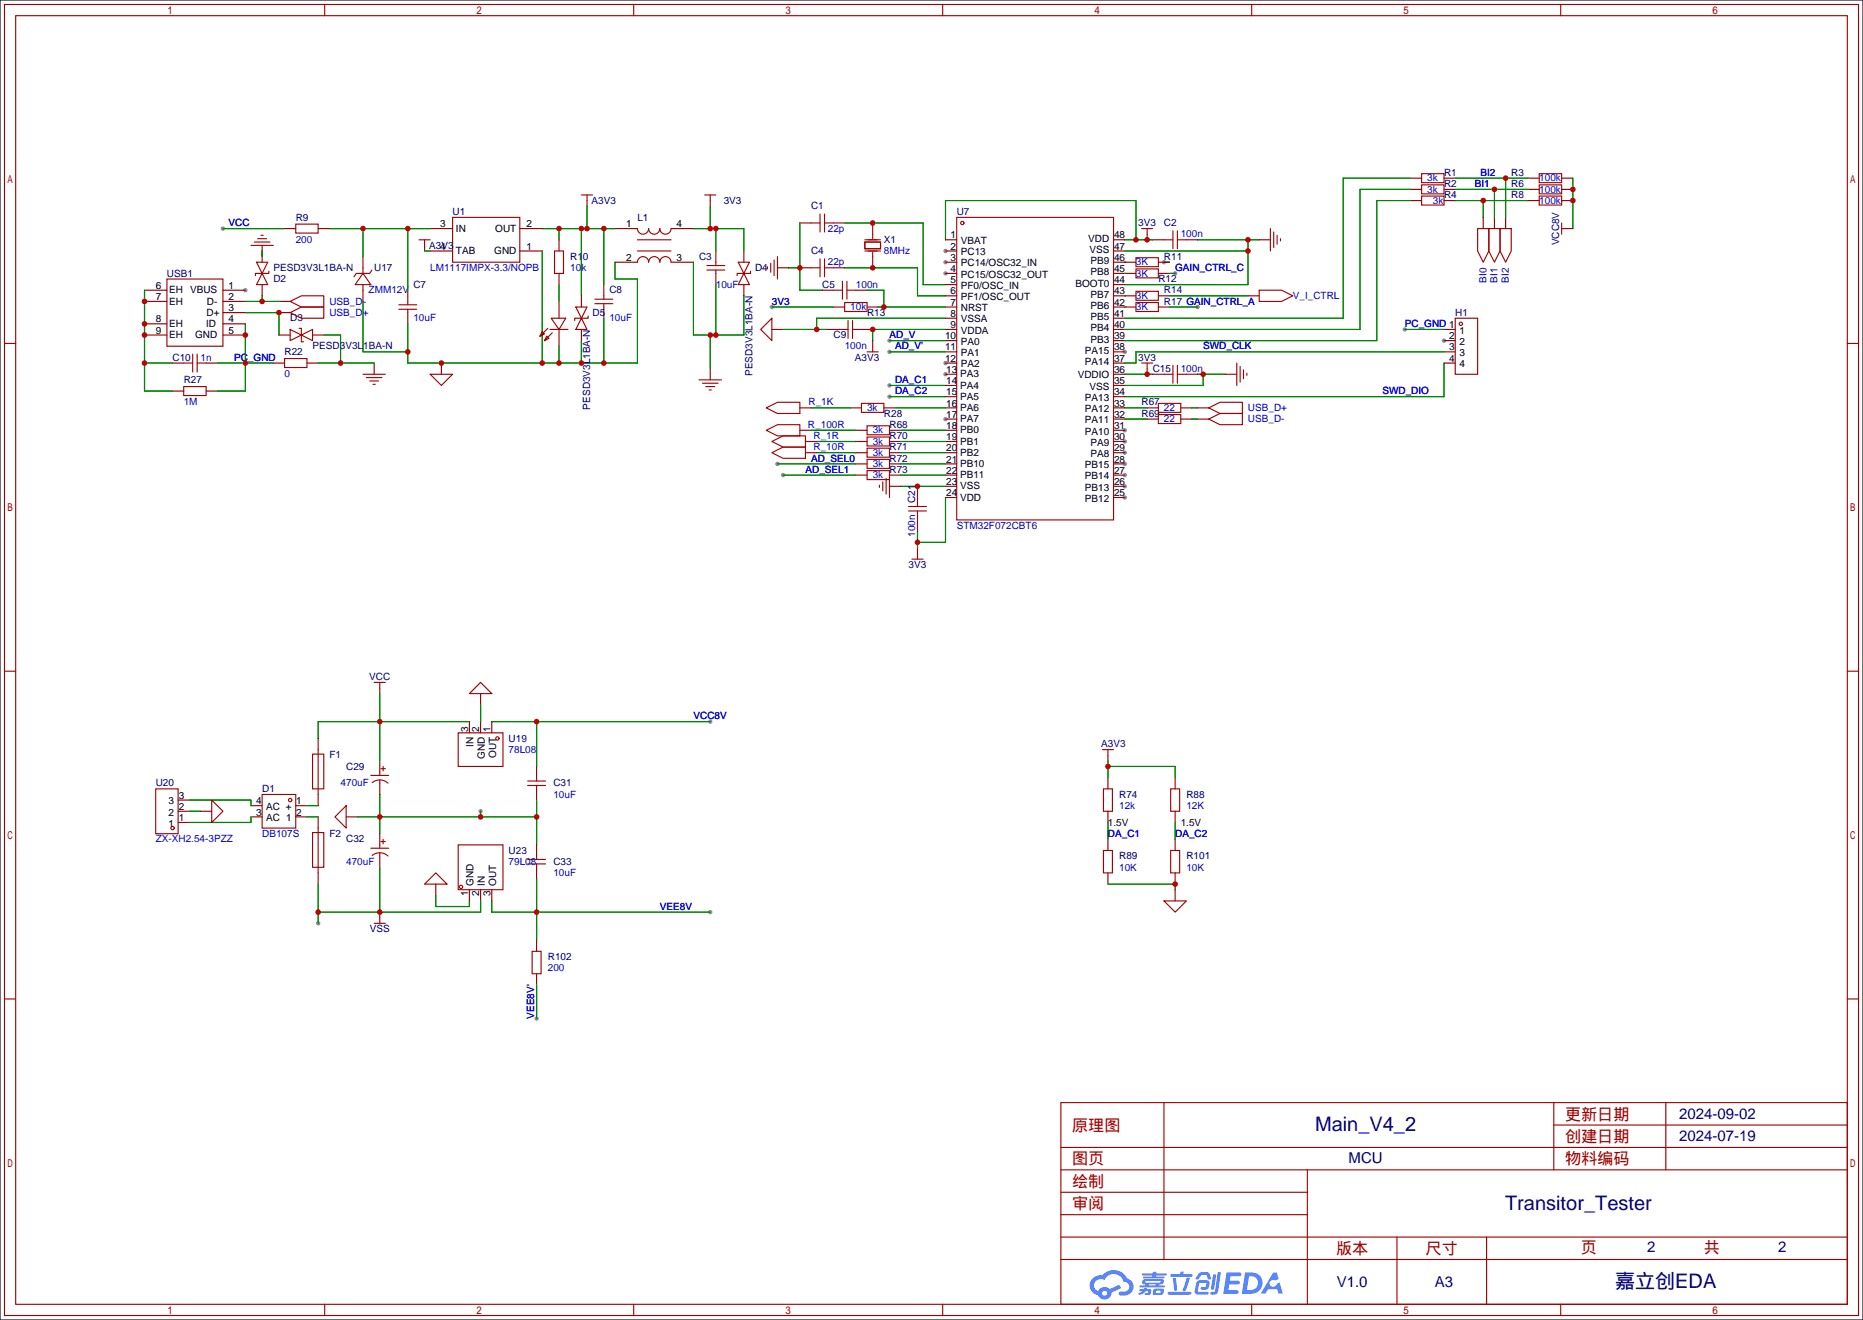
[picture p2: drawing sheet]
<svg xmlns="http://www.w3.org/2000/svg" width="422mm" height="299mm" viewBox="0 0 422 299" stroke-linecap="round" stroke-linejoin="round" font-family="sans-serif">
<path d="M0 0h422.4v299.2h-422.4z" fill="#fff" stroke="#000" stroke-width=".25"/>
<g fill="#999">
<circle cx="55.6" cy="65.8" r=".51"/>
<circle cx="214.4" cy="56.9" r=".51"/>
<circle cx="214.4" cy="59.4" r=".51"/>
<circle cx="214.4" cy="62" r=".51"/>
<circle cx="214.4" cy="82.3" r=".51"/>
<circle cx="214.4" cy="84.8" r=".51"/>
<circle cx="214.4" cy="95" r=".51"/>
<circle cx="255" cy="112.8" r=".51"/>
<circle cx="255" cy="110.2" r=".51"/>
<circle cx="255" cy="107.7" r=".51"/>
<circle cx="255" cy="105.2" r=".51"/>
<circle cx="255" cy="102.6" r=".51"/>
<circle cx="255" cy="100.1" r=".51"/>
<circle cx="255" cy="97.5" r=".51"/>
<circle cx="255" cy="79.8" r=".51"/>
<circle cx="327.4" cy="77.2" r=".51"/>
<circle cx="318.5" cy="74.7" r=".51"/>
<circle cx="175" cy="69.6" r=".51"/>
<circle cx="201.7" cy="89.9" r=".51"/>
<circle cx="201.7" cy="87.4" r=".51"/>
<circle cx="109" cy="183.9" r=".51"/>
<circle cx="161" cy="206.8" r=".51"/>
<circle cx="161" cy="163.6" r=".51"/>
<circle cx="201.7" cy="77.2" r=".51"/>
<circle cx="50.5" cy="51.8" r=".51"/>
<circle cx="266.4" cy="62" r=".51"/>
<circle cx="271.5" cy="69.6" r=".51"/>
<circle cx="176.3" cy="105.2" r=".51"/>
<circle cx="177.5" cy="107.7" r=".51"/>
<circle cx="201.7" cy="79.8" r=".51"/>
<circle cx="263.9" cy="59.4" r=".51"/>
<circle cx="72.1" cy="209.3" r=".51"/>
<circle cx="121.7" cy="230.9" r=".51"/>
</g>
<g fill="none" stroke="#a10000" stroke-width=".25">
<path d="M1 1h420.4v297.2h-420.4zM3.6 3.6h415.2v292.1h-415.2zM73.6 1v2.6M143.7 1v2.6M213.7 1v2.6M283.8 1v2.6M353.9 1v2.6M1 77.9h2.6M418.8 77.9h2.6M1 152.1h2.6M418.8 152.1h2.6M1 226.4h2.6"/>
<path d="M418.8 226.4h2.6M240.5 249.9h178.3v45.8h-178.3zM263.9 249.9v35.6M352.3 249.9v15.3M352.3 255h66.5M377.7 249.9v15.3M240.5 270.3h55.9M240.5 265.2h178.3M240.5 275.3h55.9M240.5 260.1h178.3M296.4 265.2v30.5M73.6 295.7v2.5"/>
<path d="M143.7 295.7v2.5M213.7 295.7v2.5M240.5 285.5h178.3M240.5 280.4h178.3M283.8 295.7v2.5M316.7 280.4v15.3M337.1 280.4v15.3M353.9 295.7v2.5"/>
</g>
<g fill="#5487ff">
<path d="M278.1 288.4h2.7a.48 .48 0 0 1 .7 .4 .48 .48 0 0 1-.7 .5h-1.8l-.2 1h1.9a.43 .43 0 0 1 .4 .5 .43 .43 0 0 1-.5 .4h-1.9l-.2 1.2h1.7a.45 .45 0 0 1 .6 .2 .45 .45 0 0 1-.2 .6l-3.2 .1z"/>
<path d="M288.7 288.5h.8l.4 1.4-.7 .4a.84 .84 0 0 0-1.2 .2 .84 .84 0 0 0 .3 1.2 .84 .84 0 0 0 1.1-.4l.1-.3 .6-.3 .7 2.5h-.9l-.3-1h-2.1l-.6 1h-1.1z"/>
<path d="M275.1 288.9h.7l-.5 3.2a.36 .36 0 0 1-.4 .3 .36 .36 0 0 1-.3-.4z"/>
<path d="M276.1 288.4h.7l-.6 4.3a1.13 1.13 0 0 1-1.8 .6l.2-.4 .7-.1 .2-.2z"/>
<path d="M271.8 288.7l.6-.3 1-.1a.77 .77 0 0 1 .9 .6l.3 .9-.2 .2h-.5l-.3-.9-.2-.1h-1l-.7 1h-.6z"/>
<path d="M271.4 290.5l.5-.3h1.7a.81 .81 0 0 1 .7 .5 .81 .81 0 0 1-.2 .9 .81 .81 0 0 1-.9 .8h-.7a.32 .32 0 0 1-.3-.4 .32 .32 0 0 1 .4-.3h.7l.3-.9-1.7 .1-.3 1.9h2.2a.32 .32 0 0 1 .3 .4 .32 .32 0 0 1-.4 .3h-2.3l-.4-.4-.1-.5z"/>
<path d="M264.8 292.8h5a.33 .33 0 0 1 .4 .4 .33 .33 0 0 1-.4 .3h-4.9l-.1-.2z"/>
<path d="M269.1 289.6h.7l-.6 2.1a.98 .98 0 0 1-.8 1l-.3-.3z"/>
<path d="M265.9 289.7h.7l.3 2.6a.34 .34 0 0 1-.3 .3 .34 .34 0 0 1-.4-.2z"/>
<path d="M265.4 288.8h2.2l.2-.6h.6l-.1 .6h1.8a.32 .32 0 0 1 .3 .3 .32 .32 0 0 1-.4 .3h-4.5l-.1-.1z"/>
<path d="M258.4 292.2h.9l.1-.2h.7l-.1 .2h.9l.1 .2-.1 .9-1.3 .2v-.4h.6l.1-.4a.68 .68 0 0 0-.9 .4l-1.1 .5-.2-.5 1-.4h-.8z"/>
<path d="M259 288.6h2.4l.1-.3h.7l-.1 .3h2.2l.3 .3-.3 .2h-2.2l-.1 .3h1.8l.2 .2-.2 .2h-4.5l-.1-.4h2l.1-.3h-2.3l-.1-.1z"/>
<path d="M282.3 288.4l-.7 4.9h1.6a2.5 2.5 0 0 0 3.1-2.5 2.5 2.5 0 0 0-3.1-2.4zM283.2 289.3a1.65 1.65 0 0 1 2 1.7 1.65 1.65 0 0 1-2.2 1.4h-.3z"/>
<path d="M259.1 290.2l-.1 .7 .6 .2 .1 .3h-1.3l.1 .4h5.4l.2-.2-.2-.2h-1.2l.2-.3a.7 .7 0 0 0 .8-.2 .7 .7 0 0 0 0-.9h-4.1zM259.7 290.4l3.5 .1-.2 .3h-3.2zM260.4 291.1h1.7l-.2 .3h-1.4z"/>
<path d="M261.6 292.3a1.05 1.05 0 0 0-.1 1.2 2.91 2.91 0 0 0 2.2-.2 .98 .98 0 0 0 0-1.1l-1.6-.1zM262.2 292.6h.8l.1 .3-.2 .2h-.8z"/>
<path d="M247.8 289.7a2.23 2.23 0 0 0-.6 2.3 2.23 2.23 0 0 0 1.8 1.6 1.58 1.58 0 0 0 1.7 1 1.58 1.58 0 0 0 1.3-1.6l2.2-1-.5-.8-2.1 1a1.65 1.65 0 0 0-2.6 .5 1.47 1.47 0 0 1-.8-2.1 1.47 1.47 0 0 1 2.2-.4 2.3 2.3 0 0 1 2.3-1.4 2.3 2.3 0 0 1 2.1 1.8 1.12 1.12 0 0 1 1.3 1 1.12 1.12 0 0 1-1.2 1.2h-.7a.45 .45 0 0 0-.5 .3 .45 .45 0 0 0 .4 .6 2.21 2.21 0 0 0 2.2-.6 2.21 2.21 0 0 0 .5-2.3 2.13 2.13 0 0 0-1.3-1 3.3 3.3 0 0 0-5.5-.7l-1.2 .1zM249.9 293.2a.57 .57 0 0 1 1.1 0 .57 .57 0 0 1-1.1 0z"/>
</g>
<g fill="none" stroke="#a10000" stroke-width=".25">
<path d="M322.3 39.4h5.1v2h-5.1zM349 39.4h5.1v2h-5.1zM56.9 55.6h5.1M57.7 54.9h3.5M58.2 59.4h2.5l-1.3 2.6zM58.4 54.1h2.1M59.2 53.3h.5M67.1 50.8h5v2h-5zM95 54.4h2.5M96.3 54.4v1.2M102.6 49.3h15.3v10.1h-15.3zM125.7 56.9h2.1v5.1h-2.1z"/>
<path d="M131.8 44.2h2.6M133.1 44.2v1.3M144.5 51.8a1.27 1.27 0 0 0 1.3 1.3 1.27 1.27 0 0 0 1.3-1.3 1.27 1.27 0 0 0 1.2 1.3 1.27 1.27 0 0 0 1.3-1.3 1.27 1.27 0 0 0 1.3 1.3 1.27 1.27 0 0 0 1.2-1.3M144.5 59.4a1.27 1.27 0 0 1 1.3-1.2 1.27 1.27 0 0 1 1.3 1.2 1.27 1.27 0 0 1 1.2-1.2 1.27 1.27 0 0 1 1.3 1.2 1.27 1.27 0 0 1 1.3-1.2 1.27 1.27 0 0 1 1.2 1.2M144.5 54.4h7.6M144.5 56.9h7.6M159.8 44.2h2.5M161 44.2v1.3M162.3 59.4v.8M167.4 59.4h2.5l-1.2 2.6zM174.8 59.7v2M175.5 58.9v3.6"/>
<path d="M176.3 58.2v5M183.9 50.5h2M185.9 48.5v4.1M185.9 58.7v4M186.9 48.5v4.1M186.9 58.7v4M186.9 50.5h2.1M196.1 54.9h3.5v1.5h-3.5zM196.1 54.4h3.5M196.1 56.9h3.5M197.9 53.1v1M197.9 57.2v1"/>
<path d="M216.9 49.3h35.6v68.6h-35.6zM257.6 58.4h5v2.1h-5zM258.8 51.8h2.6M260.1 51.8v1.3M263.9 54.4h2M265.9 52.3v4.1M267 54.4h2M267 52.3v4.1M288 51.8v5.1M288.8 52.6v3.5M289.6 53.3v2.1M290.3 54.1v.5"/>
<path d="M322.3 41.9h5.1v2h-5.1zM322.3 44.5h5.1v2h-5.1zM335 51.8h2.6v5.1l-1.3 2.5-1.3-2.5zM337.6 51.8h2.5v5.1l-1.3 2.5-1.2-2.5zM340.1 51.8h2.5v5.1l-1.2 2.5-1.3-2.5zM349 41.9h5.1v2h-5.1zM349 44.5h5.1v2h-5.1zM354.1 51.8h1.2M354.1 50.5v2.6M37.8 63.2h12.7v15.3h-12.7zM59.4 62l1.3 2.5h-2.5zM61 61.5v.5h-3.1v.5"/>
<path d="M65.8 68.3l2.5-1.2h5.1v2.5h-5.1zM65.8 74.7l2.5 1.2-2.5 1.3zM65.8 70.9l2.5-1.3h5.1v2.5h-5.1zM67.8 74.4h.5v3.1h.5M68.3 75.9l2.6-1.2v2.5zM82.3 62l1.8 2.5h-3.6zM82.3 60.7v1.3M82.3 64.5v1.3M84.3 61.2l-.5 .8h-3l-.5 .7M90.4 70.1h4.1M90.4 69.1h4.1M92.5 68.3v.8"/>
<path d="M92.5 70.1v.8M122.9 75.2l.5 .5-1 .5zM124 76.2l.5 .5-1.1 .5zM124.2 74.4l-1.8 1.8M124.7 74.7h4.1M125 72.1h3.3l-1.6 2.6zM125.2 75.4l-1.8 1.8M130.6 69.6h2.5l-1.3 2.5zM131.8 72.1l1.3 2.6h-2.5zM133.3 71.6v.5h-3v.5M134.9 68.8h4M134.9 67.8h4"/>
<path d="M136.9 67.1v.7M136.9 68.8v.8M160.3 61.2h4M160.3 60.2h4M162.3 61.2v.8M168.7 62l1.2 2.5h-2.5zM170.2 61.5v.5h-3.1v.5M174 60.5v.5M175 72.1v5.1l-2.5-2.5zM183.9 60.7h2M186.9 60.7h2.1M189 65.8h2"/>
<path d="M190.2 74.7h2.1M191 63.8v4M191.5 68.6h5.1v2h-5.1zM192 65.8h2.1M192 63.8v4M192.3 72.6v4.1M193.3 74.7h2M193.3 72.6v4.1M196.6 79.8h2.5M197.9 78.5v1.3M257.6 61h5v2h-5zM257.6 68.6h5v2h-5z"/>
<path d="M257.6 66h5v2.1h-5zM285.5 65.8h5.1l2.5 1.3-2.5 1.2h-5.1zM329.9 72.1h5.1v12.7h-5.1zM41.7 87.6h5v2.1h-5zM41.7 82.3h2M43.7 80.3v4M44.7 82.3h2M44.7 80.3v4M64.5 81.3h5.1v2h-5.1zM82.3 84.8h5.1M83.1 85.6h3.5M83.8 86.4h2.1"/>
<path d="M84.6 87.1h.5M97.5 84.8h5.1l-2.5 2.6zM158.5 86.1h5.1M159.3 86.9h3.5M160 87.6h2.1M160.8 88.4h.5M173.7 92.5l2.6-1.3h5.1v2.5h-5.1zM173.7 97.5l2.6-1.2h5.1v2.5h-5.1zM195.3 91.4h5.1v2.1h-5.1zM196.6 96.5h5.1v2.1h-5.1zM196.6 99.1h5.1v2h-5.1zM258.8 82.3h2.6"/>
<path d="M260.1 82.3v1.3M262.6 94h5.1v2h-5.1zM262.6 91.4h5.1v2.1h-5.1zM263.9 84.8h2M265.9 82.8v4.1M267 82.8v4.1M267 84.8h2M274.1 92.5l2.5-1.3h5.1v2.5h-5.1zM274.1 95l2.5-1.3h5.1v2.6h-5.1zM280.4 82.3v5.1M281.2 83.1v3.5M281.9 83.8v2.1"/>
<path d="M282.7 84.6v.5M175 102.6l2.5-1.3h5.1v2.6h-5.1zM175 100.1l2.5-1.3h5.1v2.5h-5.1zM196.6 101.6h5.1v2h-5.1zM196.6 106.7h5.1v2h-5.1zM196.6 104.1h5.1v2.1h-5.1zM199.4 110v.5M200.2 109.2v2.1M200.9 108.5v3.5M201.7 107.7v5.1M206 114.8h4.1M206 115.8h4.1"/>
<path d="M208 112.8v2M208 115.8v2.1M206.8 126.7h2.5M208 125.5v1.2M84.8 154.7h2.6M86.1 154.7v1.3M106.4 157.2l2.6-2.5 2.5 2.5zM35.3 178.8h5.1v10.2h-5.1zM70.9 170.9h2.5v7.9h-2.5zM72.1 169.9v10.2M84.1 175.8h4M84.4 177.4a2.74 2.74 0 0 1 3.6 .1"/>
<path d="M86.1 175v.8M86.1 176.8v.7M86.4 174.2h1M86.9 173.7v1.1M103.9 166.1h10.1v7.6h-10.1zM119.6 178.1h4.1M119.6 177h4.1M121.7 176.3v.7M121.7 178.1v.7M249.9 169.9h2.6M250.2 178.8h2v5.1h-2zM251.2 169.9v1.3"/>
<path d="M265.4 178.8h2.1v5.1h-2.1zM48 181.4l2.5 2.5-2.5 2.5zM59.4 180.1h7.7v7.6h-7.7zM70.9 188.7h2.5v7.9h-2.5zM72.1 187.7v10.2M78.5 182.6v5.1l-2.6-2.5zM84.1 192.3h4M84.4 193.9a2.74 2.74 0 0 1 3.6 .1M86.1 191.5v.8M86.1 193.3v.8M86.4 190.8h1M86.9 190.2v1.1"/>
<path d="M98.8 197.9l2.5 2.5h-5zM103.9 191.5h10.1v10.2h-10.1zM119.6 195.8h4.1M119.6 194.8h4.1M121.7 194.1v.7M121.7 195.8v.8M250.2 192.8h2v5.1h-2zM265.4 192.8h2.1v5.1h-2.1zM84.8 209.3h2.6M86.1 208v1.3M120.6 215.6h2.1v5.1h-2.1zM263.9 204.2h5.1l-2.6 2.6z"/>
<circle cx="218.2" cy="50.5" r=".38"/>
<circle cx="331.2" cy="73.4" r=".38"/>
<circle cx="112.8" cy="167.4" r=".38"/>
<circle cx="39.1" cy="187.7" r=".38"/>
<circle cx="65.8" cy="181.4" r=".38"/>
<circle cx="104.5" cy="201" r=".38"/>
</g>
<g fill="none" stroke="#870000" stroke-width=".25">
<path d="M59.4 55.6v3.8M64.5 51.8h2.6M72.1 51.8h2.6M82.3 58.2v2.5M96.3 55.6v1.3M97.5 56.9h5.1M97.5 51.8h5.1M117.9 56.9h5M117.9 51.8h5M126.7 54.4v2.5M133.1 45.5v1.2M139.4 59.4h5.1"/>
<path d="M139.4 51.8h5.1M152.1 59.4h5.1M152.1 51.8h5.1M161 45.5v1.2M162.3 56.9v2.5M168.7 56.9v2.5M181.4 50.5h2.5M189 50.5h2.5M197.9 50.5v2.6M197.9 58.2v2.5M214.4 54.4h2.5M214.4 56.9h2.5"/>
<path d="M214.4 59.4h2.5M252.5 54.4h2.5M252.5 56.9h2.5M252.5 59.4h5.1M260.1 53.1v1.3M261.4 54.4h2.5M262.6 59.4h2.6M269 54.4h2.5M285.5 54.4h2.5M319.8 40.4h2.5M319.8 42.9h2.5M319.8 45.5h2.5"/>
<path d="M327.4 40.4h2.5M327.4 42.9h2.5M327.4 45.5h2.5M336.3 49.3v2.5M338.8 49.3v2.5M341.4 49.3v2.5M346.5 40.4h2.5M346.5 42.9h2.5M346.5 45.5h2.5M354.1 40.4h2.5M354.1 42.9h2.5M354.1 45.5h2.5"/>
<path d="M355.3 51.8h1.3M32.8 75.9h5M32.8 65.8h5M32.8 68.3h5M32.8 73.4h5M50.5 75.9h5.1M50.5 65.8h5.1M50.5 68.3h5.1M50.5 70.9h5.1M50.5 73.4h5.1M59.4 64.5v2.6M63.2 75.9h2.6"/>
<path d="M63.2 68.3h2.6M63.2 70.9h2.6M70.9 75.9h2.5M82.3 65.8v2.5M92.5 65.8v2.5M92.5 70.9v2.5M126.7 62v2.5M126.7 68.3v3.8M126.7 74.7v3.8M131.8 67.1v2.5M131.8 74.7v2.5M136.9 64.5v2.6"/>
<path d="M136.9 69.6v2.5M162.3 62v2.5M168.7 64.5v2.6M175 74.7h2.5M176.3 60.7h2.5M181.4 60.7h2.5M186.4 65.8h2.6M187.7 74.7h2.5M189 60.7h2.5M189 69.6h2.5M194.1 65.8h2.5M195.3 74.7h2.6"/>
<path d="M196.6 69.6h2.5M197.9 77.2v1.3M214.4 74.7h2.5M214.4 62h2.5M214.4 64.5h2.5M214.4 67.1h2.5M214.4 69.6h2.5M214.4 72.1h2.5M214.4 77.2h2.5M214.4 79.8h2.5M252.5 74.7h2.5M252.5 62h5.1"/>
<path d="M252.5 64.5h2.5M252.5 67.1h5.1M252.5 69.6h5.1M252.5 72.1h2.5M252.5 77.2h2.5M252.5 79.8h2.5M262.6 62h2.6M262.6 67.1h2.6M262.6 69.6h2.6M283 67.1h2.5M327.4 74.7h2.5M327.4 77.2h2.5"/>
<path d="M327.4 79.8h2.5M39.1 82.3h2.6M39.1 88.6h2.6M46.7 82.3h2.6M46.7 88.6h2.6M62 82.3h2.5M69.6 82.3h2.5M84.8 82.3v2.5M100.1 82.3v2.5M161 83.6v2.5M181.4 92.5h2.5M181.4 97.5h2.5"/>
<path d="M192.8 92.5h2.5M194.1 97.5h2.5M200.4 92.5h2.5M201.7 97.5h2.5M214.4 82.3h2.5M214.4 84.8h2.5M214.4 95h2.5M214.4 92.5h2.5M214.4 87.4h2.5M214.4 89.9h2.5M214.4 97.5h2.5M252.5 82.3h2.5"/>
<path d="M252.5 84.8h2.5M252.5 95h2.5M252.5 92.5h2.5M252.5 87.4h2.5M252.5 89.9h2.5M252.5 97.5h2.5M260.1 83.6v1.2M260.1 95h2.5M260.1 92.5h2.5M261.4 84.8h2.5M267.7 95h2.6M267.7 92.5h2.6"/>
<path d="M269 84.8h2.5M271.5 95h2.6M271.5 92.5h2.6M277.9 84.8h2.5M327.4 82.3h2.5M182.6 100.1h2.6M182.6 102.6h2.6M194.1 100.1h2.5M194.1 102.6h2.5M194.1 105.2h2.5M194.1 107.7h2.5M201.7 100.1h2.5"/>
<path d="M201.7 102.6h2.5M201.7 105.2h2.5M201.7 107.7h2.5M201.7 110.2h2.5M208 110.2v2.6M208 117.9v2.5M214.4 100.1h2.5M214.4 102.6h2.5M214.4 105.2h2.5M214.4 107.7h2.5M214.4 110.2h2.5M214.4 112.8h2.5"/>
<path d="M252.5 100.1h2.5M252.5 102.6h2.5M252.5 105.2h2.5M252.5 107.7h2.5M252.5 110.2h2.5M252.5 112.8h2.5M208 124.2v1.3M86.1 156v1.2M109 157.2v2.6M72.1 167.4v2.5M86.1 172.5v2.5M86.1 177.5v2.6"/>
<path d="M106.4 163.6v2.5M109 163.6v2.5M111.5 163.6v2.5M121.7 173.7v2.6M121.7 178.8v2.6M251.2 171.2v1.3M251.2 176.3v2.5M266.4 176.3v2.5M40.4 186.4h2.5M40.4 183.9h2.5M40.4 181.4h2.5M45.5 183.9h2.5"/>
<path d="M56.9 185.2h2.5M56.9 182.6h2.5M67.1 185.2h2.5M67.1 182.6h2.5M72.1 180.1v2.5M72.1 185.2v2.5M72.1 197.9v2.5M78.5 185.2h2.5M86.1 189v2.5M86.1 194.1v2.5M121.7 191.5v2.6M121.7 196.6v2.5"/>
<path d="M251.2 183.9v2.5M251.2 190.2v2.6M251.2 197.9v2.5M266.4 183.9v2.5M266.4 190.2v2.6M266.4 197.9v2.5M86.1 206.8v1.2M98.8 200.4v2.5M106.4 201.7v2.5M109 201.7v2.5M111.5 201.7v2.5M121.7 213.1v2.5"/>
<path d="M266.4 201.7v2.5M121.7 220.7v2.6"/>
</g>
<g fill="none" stroke="#008700" stroke-width=".25">
<path d="M50.5 51.8h14M59.4 56.9v1.3M74.7 51.8h22.8M82.3 51.8v6.4M92.5 51.8v14M96.3 56.9h1.2M122.9 51.8h16.5M122.9 56.9v25.4M126.7 51.8v2.6M131.8 51.8v15.3M133.1 46.7v5.1M136.9 51.8v12.7"/>
<path d="M139.4 59.4v3.8h5.1v19.1h-52v-8.9M157.2 51.8h11.5v5.1M157.2 59.4v16.5h11.5v-8.8M161 46.7v5.1M162.3 51.8v5.1M181.4 50.5v15.3h5M191.5 50.5h17.8v14h5.1M214.4 54.4v-8.9h43.2v8.9M255 59.4h.1M255 54.4h6.4M255 56.9h28M263.9 59.4h1.3"/>
<path d="M271.5 54.4h14M283 54.4v10.1h-28M319.8 42.9h-11.4v31.8h-53.4M319.8 40.4h-15.3v31.7h-49.5M319.8 45.5h-7.6v31.7h-57.2M329.9 45.5h16.6M329.9 42.9h16.6M329.9 40.4h16.6M336.3 45.5v3.8M338.8 42.9v6.4M341.4 40.4v8.9M356.6 40.4v11.4"/>
<path d="M32.8 65.8v22.8h6.3M55.6 70.9h7.6v5M55.6 68.3h7.6M55.6 73.4v15.2h-6.3M59.4 67.1v1.2M73.4 75.9h3.8v6.4M82.3 68.3v11.5h10.2M126.7 64.5v3.8M126.7 78.5v3.8M131.8 77.2v5.1M136.9 72.1v10.2M161 75.9v7.7"/>
<path d="M162.3 64.5v11.4M175 69.6h14M177.5 74.7h10.2M178.8 60.7h2.6M191.5 60.7h16.5v6.4h6.4M196.6 65.8h3.8v3.8M199.1 69.6h15.3M201.7 79.8h12.7M201.7 77.2h12.7M214.4 74.7h-16.5v2.5M214.4 72.1h-29.2v2.6M255 62h.1"/>
<path d="M255 69.6h.1M255 67.1h.1M265.2 67.1h17.8M265.2 69.6h6.3M265.2 62h1.2M318.5 74.7h8.9M327.4 79.8h-69.8v2.5h-2.6M32.8 82.3h6.3M49.3 82.3h12.7M72.1 82.3h12.7M183.9 92.5h8.9M183.9 97.5h10.2"/>
<path d="M201.7 89.9h12.7M201.7 87.4h12.7M202.9 92.5h11.5M204.2 97.5h10.2M255 84.8h6.4M255 92.5h5.1M255 95h5.1M270.3 92.5h1.2M270.3 95h1.2M271.5 84.8h6.4M272.8 84.8v2.6h-17.8M327.4 82.3v7.6h-72.4"/>
<path d="M176.3 105.2h17.8M177.5 107.7h16.6M185.2 102.6h8.9M185.2 100.1h8.9M204.2 110.2h10.2M204.2 102.6h10.2M204.2 100.1h10.2M204.2 105.2h10.2M204.2 107.7h10.2M214.4 112.8v10.1h-6.4M208 120.4v3.8M86.1 157.2v15.3"/>
<path d="M109 159.8v3.8M106.4 163.6h-34.3v3.8M111.5 163.6h49.5M121.7 163.6v10.1M251.2 172.5v3.8M251.2 173.7h15.2v2.6M42.9 181.4h14v1.2M42.9 183.9h2.6M56.9 185.2v1.2h-14M69.6 185.2h2.5M69.6 182.6h2.5M81 185.2h40.7"/>
<path d="M86.1 180.1v8.9M86.1 196.6v10.2M109 183.9v1.3M121.7 181.4v10.1M121.7 199.1v14M251.2 186.4v3.8M266.4 186.4v3.8M72.1 200.4v8.9M98.8 202.9v2.6h7.6v-1.3M109 204.2v2.6h-36.9M111.5 204.2v2.6h49.5M251.2 200.4h15.2v1.3"/>
<path d="M121.7 223.3v7.6"/>
</g>
<g fill="#c00">
<circle cx="63.2" cy="70.9" r=".63"/>
<circle cx="59.4" cy="68.3" r=".63"/>
<circle cx="133.1" cy="51.8" r=".63"/>
<circle cx="136.9" cy="51.8" r=".63"/>
<circle cx="131.8" cy="51.8" r=".63"/>
<circle cx="126.7" cy="51.8" r=".63"/>
<circle cx="161" cy="51.8" r=".63"/>
<circle cx="162.3" cy="51.8" r=".63"/>
<circle cx="32.8" cy="82.3" r=".63"/>
<circle cx="32.8" cy="75.9" r=".63"/>
<circle cx="32.8" cy="73.4" r=".63"/>
<circle cx="32.8" cy="68.3" r=".63"/>
<circle cx="197.9" cy="74.7" r=".63"/>
<circle cx="185.2" cy="74.7" r=".63"/>
<circle cx="197.9" cy="60.7" r=".63"/>
<circle cx="197.9" cy="50.5" r=".63"/>
<circle cx="181.4" cy="60.7" r=".63"/>
<circle cx="272.8" cy="84.8" r=".63"/>
<circle cx="208" cy="122.9" r=".63"/>
<circle cx="208" cy="110.2" r=".63"/>
<circle cx="283" cy="56.9" r=".63"/>
<circle cx="283" cy="54.4" r=".63"/>
<circle cx="257.6" cy="54.4" r=".63"/>
<circle cx="260.1" cy="54.4" r=".63"/>
<circle cx="260.1" cy="84.8" r=".63"/>
<circle cx="200.4" cy="69.6" r=".63"/>
<circle cx="336.3" cy="45.5" r=".63"/>
<circle cx="86.1" cy="185.2" r=".63"/>
<circle cx="121.7" cy="185.2" r=".63"/>
<circle cx="109" cy="185.2" r=".63"/>
<circle cx="121.7" cy="206.8" r=".63"/>
<circle cx="121.7" cy="163.6" r=".63"/>
<circle cx="55.6" cy="82.3" r=".63"/>
<circle cx="55.6" cy="75.9" r=".63"/>
<circle cx="356.6" cy="42.9" r=".63"/>
<circle cx="356.6" cy="45.5" r=".63"/>
<circle cx="136.9" cy="82.3" r=".63"/>
<circle cx="131.8" cy="82.3" r=".63"/>
<circle cx="126.7" cy="82.3" r=".63"/>
<circle cx="122.9" cy="82.3" r=".63"/>
<circle cx="100.1" cy="82.3" r=".63"/>
<circle cx="92.5" cy="79.8" r=".63"/>
<circle cx="86.1" cy="163.6" r=".63"/>
<circle cx="338.8" cy="42.9" r=".63"/>
<circle cx="341.4" cy="40.4" r=".63"/>
<circle cx="86.1" cy="206.8" r=".63"/>
<circle cx="72.1" cy="206.8" r=".63"/>
<circle cx="77.2" cy="82.3" r=".63"/>
<circle cx="82.3" cy="51.8" r=".63"/>
<circle cx="92.5" cy="51.8" r=".63"/>
<circle cx="251.2" cy="173.7" r=".63"/>
<circle cx="266.4" cy="200.4" r=".63"/>
<circle cx="162.3" cy="75.9" r=".63"/>
<circle cx="161" cy="75.9" r=".63"/>
</g>
<g font-size="4.5" fill="#000080">
<text x="298.2" y="256.5">Main_V4_2</text>
<text x="341.3" y="274.2">Transitor_Tester</text>
<text x="366.2" y="292">嘉立创EDA</text>
</g>
<g font-size="3.7" fill="#a00000">
<text x="243.1" y="256.3">原理图</text>
<text x="354.8" y="253.8">更新日期</text>
<text x="243.1" y="264">图页</text>
<text x="354.8" y="258.9">创建日期</text>
<text x="354.8" y="264">物料编码</text>
<text x="243.1" y="269">绘制</text>
<text x="243.1" y="274.1">审阅</text>
<text x="302.9" y="284.3">版本</text>
<text x="323.2" y="284.3">尺寸</text>
<text x="358.4" y="284">页</text>
<text x="386.3" y="284">共</text>
</g>
<g font-size="3.4" fill="#000080">
<text x="380.7" y="253.6">2024-09-02</text>
<text x="305.8" y="263.7">MCU</text>
<text x="380.7" y="258.6">2024-07-19</text>
<text x="373.5" y="283.8">2</text>
<text x="403.2" y="283.8">2</text>
<text x="303.1" y="291.7">V1.0</text>
<text x="325.3" y="291.7">A3</text>
</g>
<g font-size="2.3" fill="#00f">
<text x="323.6" y="41.1">3k</text>
<text x="335.7" y="39.8">BI2</text>
<text x="349" y="41.1">100k</text>
<text x="323.6" y="43.7">3k</text>
<text x="324.9" y="46.2">3k</text>
<text x="334.4" y="42.4">BI1</text>
<text x="349" y="43.7">100k</text>
<text x="349" y="46.2">100k</text>
<text x="51.8" y="51.3">VCC</text>
<text x="187.7" y="52.5">22p</text>
<text x="267.7" y="53.8">100n</text>
<text x="67.1" y="55.1">200</text>
<text x="200.4" y="57.6">8MHz</text>
<text x="97.5" y="61.4">LM1117IMPX-3.3/NOPB</text>
<text x="129.3" y="61.4">10k</text>
<text x="162.3" y="65.2">10uF</text>
<text x="187.7" y="60.2">22p</text>
<text x="194.1" y="65.2">100n</text>
<text x="257.6" y="62.7">3K</text>
<text x="257.6" y="60.2">3K</text>
<text x="266.4" y="61.4">GAIN_CTRL_C</text>
<text x="337" y="64.1" transform="rotate(-90 337 64.1)">BI0</text>
<text x="339.6" y="64.1" transform="rotate(-90 339.6 64.1)">BI1</text>
<text x="342.1" y="64.1" transform="rotate(-90 342.1 64.1)">BI2</text>
<text x="74.7" y="69.1">USB_D-</text>
<text x="74.7" y="71.6">USB_D+</text>
<text x="83.6" y="66.5">ZMM12V</text>
<text x="175" y="69.1">3V3</text>
<text x="192.8" y="70.3">10k</text>
<text x="257.6" y="70.3">3K</text>
<text x="257.6" y="67.8">3K</text>
<text x="293.1" y="67.8">V_I_CTRL</text>
<text x="93.7" y="72.9">10uF</text>
<text x="138.2" y="72.9">10uF</text>
<text x="201.7" y="76.7">AD_V</text>
<text x="318.5" y="74.1">PC_GND 1</text>
<text x="45.5" y="81.8">1n</text>
<text x="53.1" y="81.8">PC_GND</text>
<text x="191.5" y="79.2">100n</text>
<text x="202.9" y="79.2">AD_V'</text>
<text x="272.8" y="79.2">SWD_CLK</text>
<text x="64.5" y="85.6">0</text>
<text x="202.9" y="89.4">DA_C2</text>
<text x="202.9" y="86.8">DA_C1</text>
<text x="267.7" y="84.3">100n</text>
<text x="313.4" y="89.4">SWD_DIO</text>
<text x="41.7" y="91.9">1M</text>
<text x="183.3" y="91.9">R_1K</text>
<text x="196.6" y="93.2">3k</text>
<text x="263.9" y="95.7">22</text>
<text x="263.9" y="93.2">22</text>
<text x="283" y="93.2">USB_D+</text>
<text x="283" y="95.7">USB_D-</text>
<text x="183.2" y="97">R_100R</text>
<text x="184.4" y="99.5">R_1R</text>
<text x="197.9" y="98.3">3k</text>
<text x="197.9" y="100.8">3k</text>
<text x="182.6" y="107.2">AD_SEL1</text>
<text x="183.9" y="104.6">AD_SEL0</text>
<text x="184.5" y="102.1">R_10R</text>
<text x="197.9" y="103.3">3k</text>
<text x="197.9" y="105.9">3k</text>
<text x="197.9" y="108.4">3k</text>
<text x="216.9" y="119.9">STM32F072CBT6</text>
<text x="207.5" y="121.7" transform="rotate(-90 207.5 121.7)">100n</text>
<text x="157.2" y="163">VCC8V</text>
<text x="115.3" y="170.7">78L08</text>
<text x="77.2" y="178.3">470uF</text>
<text x="125.5" y="180.8">10uF</text>
<text x="253.7" y="183.4">12k</text>
<text x="269" y="183.4">12K</text>
<text x="35.3" y="191">ZX-XH2.54-3PZZ</text>
<text x="59.4" y="189.7">DB107S</text>
<text x="251.2" y="189.7">DA_C1</text>
<text x="266.4" y="189.7">DA_C2</text>
<text x="78.5" y="196.1">470uF</text>
<text x="115.3" y="196.1">79L08</text>
<text x="253.7" y="197.3">10K</text>
<text x="269" y="197.3">10K</text>
<text x="125.5" y="198.6">10uF</text>
<text x="149.6" y="206.2">VEE8V</text>
<text x="124.2" y="220.2">200</text>
<text x="121.1" y="230.9" transform="rotate(-90 121.1 230.9)">VEE8V'</text>
</g>
<g font-size="2.3" fill="#000080">
<text x="327.4" y="39.8">R1</text>
<text x="342.6" y="39.8">R3</text>
<text x="134.1" y="46.2">A3V3</text>
<text x="164.1" y="46.2">3V3</text>
<text x="183.9" y="47.5">C1</text>
<text x="327.4" y="42.4">R2</text>
<text x="327.4" y="44.9">R4</text>
<text x="342.6" y="42.4">R6</text>
<text x="342.6" y="44.9">R8</text>
<text x="67.1" y="50">R9</text>
<text x="102.6" y="48.7">U1</text>
<text x="144.5" y="50">L1</text>
<text x="216.9" y="48.7">U7</text>
<text x="258.1" y="51.3">3V3</text>
<text x="263.9" y="51.3">C2</text>
<text x="97.3" y="56.4">A3V3</text>
<text x="129.3" y="58.9">R10</text>
<text x="158.5" y="58.9">C3</text>
<text x="183.9" y="57.6">C4</text>
<text x="200.4" y="55.1">X1</text>
<text x="263.9" y="58.9">R11</text>
<text x="353.5" y="55.6" transform="rotate(-90 353.5 55.6)">VCC8V</text>
<text x="37.8" y="62.7">USB1</text>
<text x="62" y="64">D2</text>
<text x="62" y="61.4">PESD3V3L1BA-N</text>
<text x="84.8" y="61.4">U17</text>
<text x="93.7" y="65.2">C7</text>
<text x="171.2" y="61.4">D4</text>
<text x="186.4" y="65.2">C5</text>
<text x="262.6" y="64">R12</text>
<text x="134.4" y="71.6">D5</text>
<text x="138.2" y="66.5">C8</text>
<text x="196.6" y="71.6">R13</text>
<text x="263.9" y="69.1">R17 GAIN_CTRL_A</text>
<text x="263.9" y="66.5">R14</text>
<text x="329.9" y="71.6">H1</text>
<text x="65.8" y="72.9">D3</text>
<text x="189" y="76.7">C9</text>
<text x="39.1" y="81.8">C10</text>
<text x="64.5" y="80.5">R22</text>
<text x="70.9" y="79.2">PESD3V3L1BA-N</text>
<text x="193.8" y="81.8">A3V3</text>
<text x="258.1" y="81.8">3V3</text>
<text x="41.7" y="86.8">R27</text>
<text x="170.7" y="85.2" transform="rotate(-90 170.7 85.2)">PESD3V3L1BA-N</text>
<text x="261.4" y="84.3">C15</text>
<text x="133.8" y="92.8" transform="rotate(-90 133.8 92.8)">PESD3V3L1BA-N</text>
<text x="200.4" y="94.5">R28</text>
<text x="258.8" y="94.5">R69</text>
<text x="258.8" y="91.9">R67</text>
<text x="201.7" y="97">R68</text>
<text x="201.7" y="99.5">R70</text>
<text x="201.7" y="102.1">R71</text>
<text x="201.7" y="107.2">R73</text>
<text x="201.7" y="104.6">R72</text>
<text x="207.5" y="114" transform="rotate(-90 207.5 114)">C21</text>
<text x="206" y="128.7">3V3</text>
<text x="83.7" y="154.1">VCC</text>
<text x="74.7" y="171.9">F1</text>
<text x="115.3" y="168.1">U19</text>
<text x="249.7" y="169.4">A3V3</text>
<text x="35.3" y="178.3">U20</text>
<text x="59.4" y="179.5">D1</text>
<text x="78.5" y="174.5">C29</text>
<text x="125.5" y="178.3">C31</text>
<text x="253.7" y="180.8">R74</text>
<text x="269" y="180.8">R88</text>
<text x="74.7" y="189.7">F2</text>
<text x="78.5" y="191">C32</text>
<text x="115.3" y="193.5">U23</text>
<text x="125.5" y="196.1">C33</text>
<text x="253.7" y="194.8">R89</text>
<text x="269" y="194.8">R101</text>
<text x="83.8" y="211.3">VSS</text>
<text x="124.2" y="217.6">R102</text>
</g>
<g font-size="2.3">
<text x="99.8" y="51.5">3</text>
<text x="103.4" y="52.5">IN</text>
<text x="112.3" y="52.5">OUT</text>
<text x="119.4" y="51.5">2</text>
<text x="142" y="51.5">1</text>
<text x="153.4" y="51.5">4</text>
<text x="99.8" y="56.6">4</text>
<text x="103.4" y="57.6">TAB</text>
<text x="112.1" y="57.6">GND</text>
<text x="119.4" y="56.6">1</text>
<text x="142" y="59.1">2</text>
<text x="153.4" y="59.1">3</text>
<text x="215.5" y="54">1</text>
<text x="215.5" y="56.6">2</text>
<text x="215.5" y="59.1">3</text>
<text x="217.9" y="55.3">VBAT</text>
<text x="217.9" y="57.9">PC13</text>
<text x="246.8" y="54.8">VDD</text>
<text x="247" y="57.3">VSS</text>
<text x="247.3" y="59.9">PB9</text>
<text x="252.6" y="59.1">46</text>
<text x="252.6" y="56.6">47</text>
<text x="252.6" y="54">48</text>
<text x="35.3" y="65.5">6</text>
<text x="51.8" y="65.5">1</text>
<text x="215.5" y="61.7">4</text>
<text x="215.5" y="64.2">5</text>
<text x="217.9" y="60.4">PC14/OSC32_IN</text>
<text x="217.9" y="62.9">PC15/OSC32_OUT</text>
<text x="217.9" y="65.5">PF0/OSC_IN</text>
<text x="243.8" y="65">BOOT0</text>
<text x="247.3" y="62.4">PB8</text>
<text x="252.6" y="64.2">44</text>
<text x="252.6" y="61.7">45</text>
<text x="35.3" y="68">7</text>
<text x="38.4" y="69">EH</text>
<text x="38.4" y="66.5">EH</text>
<text x="43.1" y="66.5">VBUS</text>
<text x="46.8" y="71.6">D+</text>
<text x="46.9" y="69">D-</text>
<text x="51.8" y="68">2</text>
<text x="51.8" y="70.6">3</text>
<text x="215.5" y="66.7">6</text>
<text x="215.5" y="69.3">7</text>
<text x="215.5" y="71.8">8</text>
<text x="217.9" y="68">PF1/OSC_OUT</text>
<text x="217.9" y="70.6">NRST</text>
<text x="247.3" y="70">PB6</text>
<text x="247.3" y="67.5">PB7</text>
<text x="252.6" y="71.8">41</text>
<text x="252.6" y="69.3">42</text>
<text x="252.6" y="66.7">43</text>
<text x="35.3" y="73.1">8</text>
<text x="35.3" y="75.6">9</text>
<text x="38.4" y="74.1">EH</text>
<text x="38.4" y="76.7">EH</text>
<text x="44.2" y="76.7">GND</text>
<text x="46.8" y="74.1">ID</text>
<text x="51.8" y="75.6">5</text>
<text x="51.8" y="73.1">4</text>
<text x="214.3" y="76.9">10</text>
<text x="215.5" y="74.4">9</text>
<text x="217.9" y="73.1">VSSA</text>
<text x="217.9" y="75.6">VDDA</text>
<text x="247.3" y="77.7">PB3</text>
<text x="247.3" y="75.1">PB4</text>
<text x="247.3" y="72.6">PB5</text>
<text x="252.6" y="76.9">39</text>
<text x="252.6" y="74.4">40</text>
<text x="328.6" y="76.9">2</text>
<text x="330.9" y="75.6">1</text>
<text x="214.3" y="79.4">11</text>
<text x="214.3" y="82">12</text>
<text x="217.9" y="78.2">PA0</text>
<text x="217.9" y="80.7">PA1</text>
<text x="217.9" y="83.3">PA2</text>
<text x="246" y="82.7">PA14</text>
<text x="246" y="80.2">PA15</text>
<text x="252.6" y="82">37</text>
<text x="252.6" y="79.4">38</text>
<text x="328.6" y="79.4">3</text>
<text x="328.6" y="82">4</text>
<text x="330.9" y="78.2">2</text>
<text x="330.9" y="80.7">3</text>
<text x="330.9" y="83.3">4</text>
<text x="214.5" y="84.5">13</text>
<text x="214.5" y="87.1">14</text>
<text x="214.5" y="89.6">15</text>
<text x="217.7" y="85.5">PA3</text>
<text x="217.7" y="88.1">PA4</text>
<text x="244.4" y="85.8">VDDIO</text>
<text x="247" y="88.3">VSS</text>
<text x="252.6" y="89.6">34</text>
<text x="252.6" y="87.1">35</text>
<text x="252.6" y="84.5">36</text>
<text x="214.5" y="92.1">16</text>
<text x="214.5" y="94.7">17</text>
<text x="217.7" y="90.6">PA5</text>
<text x="217.7" y="93.2">PA6</text>
<text x="217.7" y="95.7">PA7</text>
<text x="246" y="96">PA11</text>
<text x="246" y="93.4">PA12</text>
<text x="246" y="90.9">PA13</text>
<text x="252.6" y="94.7">32</text>
<text x="252.6" y="92.1">33</text>
<text x="214.5" y="97.2">18</text>
<text x="214.5" y="99.8">19</text>
<text x="217.7" y="98.2">PB0</text>
<text x="217.7" y="100.8">PB1</text>
<text x="246" y="98.5">PA10</text>
<text x="247.3" y="101">PA9</text>
<text x="252.6" y="99.8">30</text>
<text x="252.6" y="97.2">31</text>
<text x="214.5" y="102.3">20</text>
<text x="214.5" y="104.8">21</text>
<text x="214.5" y="107.4">22</text>
<text x="217.7" y="103.3">PB2</text>
<text x="217.7" y="105.9">PB10</text>
<text x="246" y="106.1">PB15</text>
<text x="247.3" y="103.6">PA8</text>
<text x="252.6" y="107.4">27</text>
<text x="252.6" y="104.8">28</text>
<text x="252.6" y="102.3">29</text>
<text x="214.5" y="109.9">23</text>
<text x="214.5" y="112.5">24</text>
<text x="217.7" y="108.4">PB11</text>
<text x="217.7" y="110.9">VSS</text>
<text x="217.7" y="113.5">VDD</text>
<text x="246" y="113.7">PB12</text>
<text x="246" y="111.2">PB13</text>
<text x="246" y="108.7">PB14</text>
<text x="252.6" y="112.5">25</text>
<text x="252.6" y="109.9">26</text>
<text x="106.1" y="166" transform="rotate(-90 106.1 166)">3</text>
<text x="108.7" y="166" transform="rotate(-90 108.7 166)">2</text>
<text x="111.2" y="166" transform="rotate(-90 111.2 166)">1</text>
<text x="107.4" y="169.3" transform="rotate(-90 107.4 169.3)">IN</text>
<text x="109.9" y="172.1" transform="rotate(-90 109.9 172.1)">GND</text>
<text x="112.5" y="171.8" transform="rotate(-90 112.5 171.8)">OUT</text>
<text x="38.2" y="184.9">2</text>
<text x="38.2" y="182.3">3</text>
<text x="40.5" y="183.6">2</text>
<text x="40.5" y="181">3</text>
<text x="58" y="184.9">3</text>
<text x="58" y="182.3">4</text>
<text x="60.4" y="183.6">AC +</text>
<text x="67.2" y="182.3">1</text>
<text x="67.2" y="184.9">2</text>
<text x="38.2" y="187.4">1</text>
<text x="40.5" y="186.1">1</text>
<text x="60.4" y="186.1">AC 1</text>
<text x="251.2" y="187.2">1.5V</text>
<text x="267.7" y="187.2">1.5V</text>
<text x="106.1" y="203.1" transform="rotate(-90 106.1 203.1)">1</text>
<text x="107.4" y="200.7" transform="rotate(-90 107.4 200.7)">GND</text>
<text x="108.7" y="203.1" transform="rotate(-90 108.7 203.1)">2</text>
<text x="109.9" y="200.7" transform="rotate(-90 109.9 200.7)">IN</text>
<text x="111.2" y="203.1" transform="rotate(-90 111.2 203.1)">3</text>
<text x="112.5" y="200.7" transform="rotate(-90 112.5 200.7)">OUT</text>
</g>
</svg>
